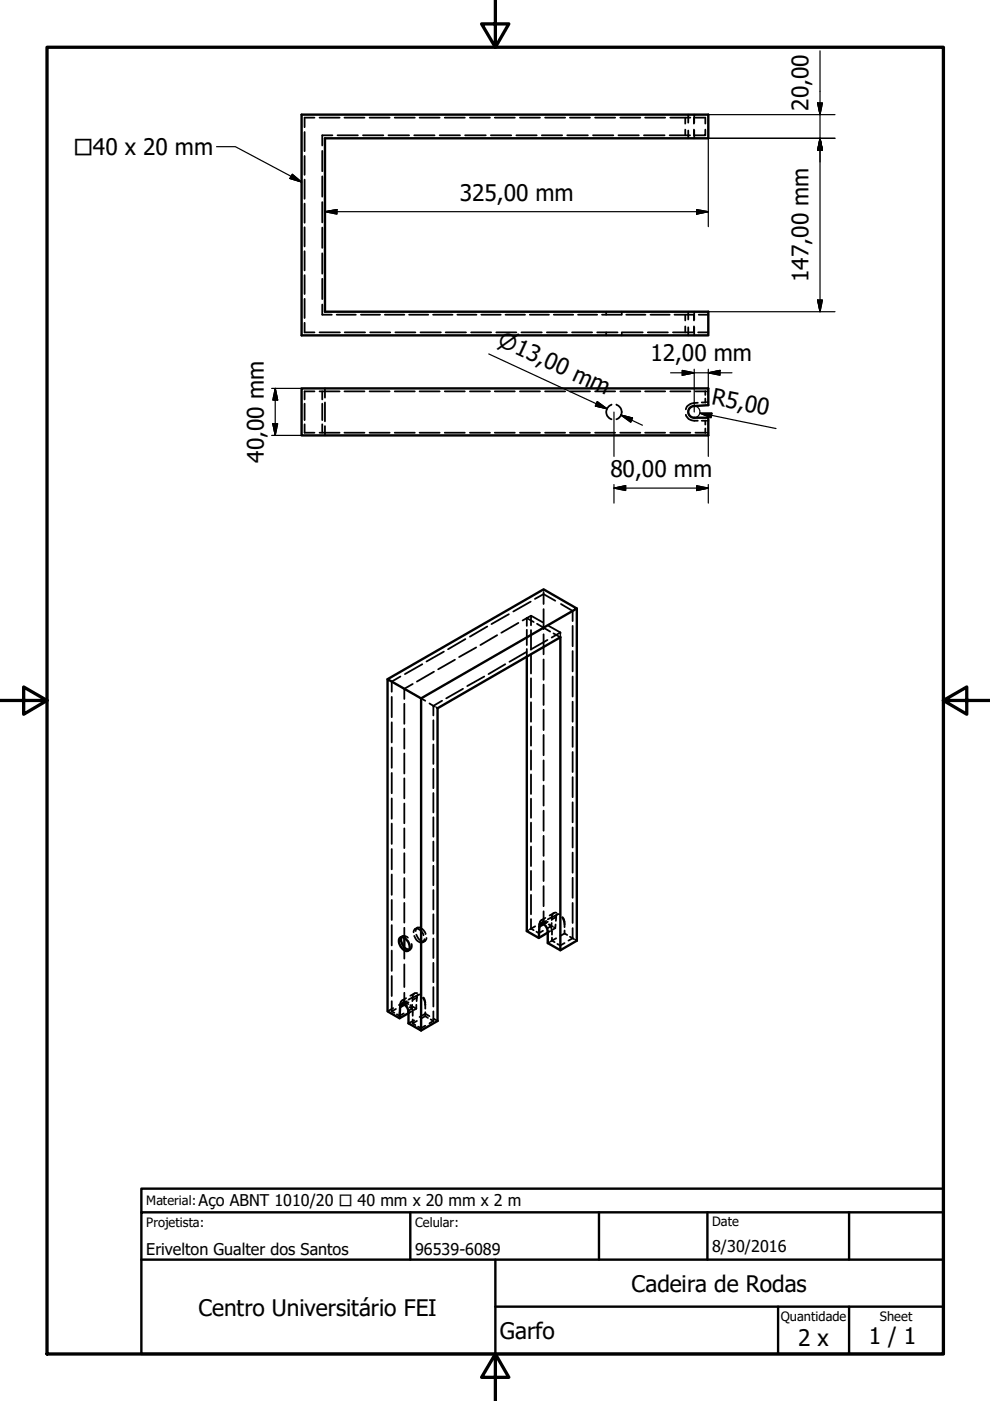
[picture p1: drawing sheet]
<svg xmlns="http://www.w3.org/2000/svg" width="210mm" height="297mm" viewBox="0 0 210 297" stroke-linecap="round" stroke-linejoin="round" font-family="sans-serif">
<!-- layer: Hidden (ISO) -->
<g fill="none" stroke="#000" stroke-width=".38">
<path d="M64.6 28v4.1M64.6 33.1v4M64.6 38.1v4M66.7 24.9h-2.1v2.1M67.8 24.9h4.2M68.3 32v4.3M68.3 37.4v4.3M70.5 28.7h-2.2v2.1M71.6 28.7h4.3M73 24.9h4.3M77 28.7h4.3M78.4 24.9h4.2"/>
<path d="M82.4 28.7h4.3M83.7 24.9h4.2M87.8 28.7h4.3M89 24.9h4.2M93.2 28.7h4.3M94.3 24.9h4.3M98.6 28.7h4.4M99.6 24.9h4.3M104.1 28.7h4.3M104.9 24.9h4.3M109.5 28.7h4.3M110.2 24.9h4.3"/>
<path d="M114.9 28.7h4.3M115.6 24.9h4.2M120.3 28.7h4.4M120.8 24.9h4.3M125.7 28.7h4.3M126.2 24.9h4.2M131.1 28.7h4.3M131.5 24.9h4.3M136.5 28.7h4.4M136.8 24.9h4.2M142 28.7h4.3M142.1 24.9h4.3"/>
<path d="M145.3 24.9v1.3M145.3 27.5v1.2M145.9 24.3v1.7M145.9 27.7v1.6M147.1 24.9v1.3M147.1 27.5v1.2M147.2 24.3v1.7M147.2 27.7v1.6M147.4 24.9h2.1v1.3M149.5 27.5v1.2h-2.1M64.6 43.2v4M64.6 48.2v4"/>
<path d="M64.6 53.3v4M64.6 58.3v4M68.3 42.8v4.4M68.3 48.2v4.4M68.3 53.7v4.3M68.3 59.1v4.3M64.6 68.4v2.1h2.1M64.6 63.4v4M67.8 70.5h4.3M68.3 64.6v2.1h2.1M71.4 66.7h4M73.1 70.5h4.3"/>
<path d="M76.5 66.7h4.1M78.5 70.5h4.2M81.6 66.7h4.1M83.8 70.5h4.3M86.7 66.7h4.1M89.2 70.5h4.3M91.8 66.7h4.1M94.5 70.5h4.3M97 66.7h4M99.9 70.5h4.2M102 66.7h4.2M105.2 70.5h4.3"/>
<path d="M107.2 66.7h4.1M110.6 70.5h4.3M112.3 66.7h4.1M116 70.5h4.2M117.4 66.7h4.1M121.3 70.5h4.2M122.6 66.7h4M126.6 70.5h4.3M127.6 66.7h4.2M128.5 66.1v.2M128.5 66.5v.2M128.5 70.5v.2"/>
<path d="M128.5 70.9v.2M131.8 66.1v.2M131.8 66.5v.2M131.8 70.5v.2M131.8 70.9v.2M132 70.5h4.3M132.8 66.7h4M137.4 70.5h4.2M137.9 66.7h4.1M142.7 70.5h4.2M143 66.7h4.1v1.2M145.3 66.7v1.2"/>
<path d="M145.3 69.2v1.3M145.9 66.1v1.6M145.9 69.4v1.7M147.1 69.2v1.3M147.2 66.1v1.6M147.2 69.4v1.7M148 70.5h2.2M148.1 66.7h2.1M64.6 85.6v3.5M64.6 90v1.7h2.1M66.7 83h-2.1v1.7M67.8 91.7h4.2"/>
<path d="M67.8 83h4.2M68.3 83v1.7M68.3 85.6v3.5M68.3 90v1.7M68.9 82.3v2M68.9 85.3v4M68.9 90.3v2M73 91.7h4.3M73 83h4.3M78.4 91.7h4.2M78.4 83h4.2M83.7 91.7h4.2"/>
<path d="M83.7 83h4.2M89 91.7h4.2M89 83h4.2M94.3 91.7h4.3M94.3 83h4.3M99.6 91.7h4.3M99.6 83h4.3M104.9 91.7h4.3M104.9 83h4.3M110.2 91.7h4.3M110.2 83h4.3M115.6 91.7h4.2"/>
<path d="M115.6 83h4.2M120.8 91.7h4.3M120.8 83h4.3M126.2 91.7h4.2M126.2 83h4.2M129.7 85.8a1.63 1.63 0 0 0-1.2 1.5 1.63 1.63 0 0 0 1.2 1.6M130.7 85.8a1.63 1.63 0 0 1 1.1 1.5 1.63 1.63 0 0 1-1.1 1.6M131.5 91.7h4.3M131.5 83h4.3M136.8 91.7h4.2M136.8 83h4.2M142.1 91.7h4.3"/>
<path d="M142.1 83h4.3M145.4 87.9l.1 .3a2.28 2.28 0 0 0 2.5 1M147.4 91.7h2.3M147.4 83h2.3M148 85.4a2.2 2.2 0 0 0-2.6 1.4M148.8 85.3h.7M148.8 89.2h.9M149.5 83v.7M149.5 84.5v.8M149.5 89.2v.8M149.5 90.9v.8M149.7 85.3h-.2"/>
<path d="M150 89.2h.2M150 85.3h.2M150 91.7h.2M150 83h.2M94.1 138.2l-3.7 2.1M96.5 139.9l-3.6 2M98.7 135.5l-3.7 2.2M101 137.3l-3.7 2M103.3 132.8l-3.7 2.2M105.4 134.7l-3.5 2.1M107.9 130.2l-3.7 2.1M109.9 132.1l-3.6 2.1"/>
<path d="M111.6 138.2l-3.6 2.1M111.7 133.5v3.3M111.7 137.6v1.6M112.5 127.6l-3.7 2.1M112.6 133.6v4.1M112.6 138.7v4.1M112.6 130.5l-1.8 1.1M113.2 131.9l-1.5-.9v1.7M113.4 127l1.9-1 2.4 1.4M113.9 132.3l2.7 1.6M115.1 131.9l-2.5-1.4v2.1M115.3 125v.3"/>
<path d="M115.3 125.6v2.5M115.3 129.1v4.3M115.3 134.5v4.2M115.3 139.8v4.3M116.1 135.7l-3.6 2M116.3 132.7l2.5 1.4M117.3 134.3l1.5 .8v-.3M118.8 134.1v.4M118.8 134.1l-1.8 1.1M118.9 128.1l2.5 1.4v2.2M121.4 132.7v4.3M121.4 138v4.4"/>
<path d="M83.1 147.8v4.3M83.1 153.1v4.3M83.1 158.5v4.3M84.9 143.4l-1.8 1.1v2.2M85.7 149.2v4.3M85.7 154.5v4.2M85.7 159.8v4.2M87.5 145l-1.8 1v2.2M89.3 148.1l.9 .5M89.5 140.8l-3.6 2.1M91.1 149.1l.8 .6M91.9 149.7v2"/>
<path d="M91.9 152.7v4.1M91.9 157.8v4.2M91.9 149.7l.3 .1M92 142.4l-3.6 2.1M92.5 150l.3 .2M93.7 148.6l-1.8 1.1M98.2 146l-3.6 2.1M102.7 143.4l-3.6 2.1M107.1 140.8l-3.5 2.1M112.6 143.8v4.1M112.6 148.9v4.1M112.6 154v4.1"/>
<path d="M112.6 159.1v4.1M115.3 145.1v4.4M115.3 150.5v4.3M115.3 155.8v4.3M121.4 143.4v4.3M121.4 148.8v4.2M121.4 154.1v4.3M121.4 159.4v4.3M83.1 163.9v4.3M83.1 169.3v4.3M83.1 174.6v4.3M85.7 165v4.3"/>
<path d="M85.7 170.4v4.1M85.7 175.6v4.2M91.9 163v4.1M91.9 168.1v4.2M91.9 173.3v4.1M91.9 178.4v4.1M112.6 164.2v4.1M112.6 169.3v4.1M112.6 174.4v4.1M112.6 179.5v4.1M115.3 161.2v4.3M115.3 166.5v4.3"/>
<path d="M115.3 171.9v4.2M115.3 177.2v4.3M121.4 164.8v4.2M121.4 170.1v4.3M121.4 175.4v4.3M83.1 180v4.3M83.1 185.4v4.3M83.1 190.8v4.3M83.1 196.1v4.4M85.1 198.7h-.2M85.2 198.7a.87 .87 0 0 1 1.3 .1M85.3 198.5l-.1 .1"/>
<path d="M85.7 180.9v4.2M85.7 186.2v4.2M85.7 191.4v4.2M85.7 196.7v2.1M87.7 197.7a.74 .74 0 0 1 .5-.9 .74 .74 0 0 1 .9 .4l.5 .6 .2 .5M87.8 198.4a1.73 1.73 0 0 0 1.8 1.4l.4-.7M88.1 197.4a.74 .74 0 0 1 .5-.8 .74 .74 0 0 1 .9 .4l.5 .5 .2 .5M88.1 196.9l-.1 .1M88.3 198.2a1.73 1.73 0 0 0 1.7 1.4l.4-.7M88.5 196.7l-.2 .1M89.8 199.7l-.1 .1M90.1 199.5l-.2 .1"/>
<path d="M91.9 183.6v4.1M91.9 188.7v4.1M91.9 193.9v4.1M91.9 199v4.1M112 197.2l-.3 .2M112.6 194.9v2l.6 .3M112.6 184.6v4.1M112.6 189.7v4.2M113.5 196.4l-1.2 .6M113.7 197.5l.5 .4M114.3 197.2l-.1 .7 .9-.6M114.4 195.9l-.1 .7"/>
<path d="M115.3 195.4l-.9 .5M115.3 195.4l.5 .3M115.3 182.5v4.3M115.3 187.9v4.2M115.3 193.2v2.2M115.3 195.1a.79 .79 0 0 0-.9 .8M115.6 194.6l-.9 .5M115.8 195.2l-1.2 .7M116.1 195.4l-.8 .5M116.3 196l.9 .5M116.5 199.8l-.4 .1M116.5 196l.4 .8 .1 1.4"/>
<path d="M116.6 197.4l-.5 .3M116.7 199.6l.3-.2 .6 .4M117 195.7l-.1 .6-.9 .5M117 198.8v.6l.9-.5M117 194.4v.7M117 194.4l-.9 .5M117.4 193.6l-.9 .5M117.5 196.6l.2 .2M117.7 196.8l-.5 .3M117.8 196l-.1 .8M117.9 194.4v.8M117.9 194.4l-.9 .5"/>
<path d="M118 193.5a.74 .74 0 0 0-1 .9M118.2 193.9l-1.2 .6M118.6 193.9a.47 .47 0 0 0-.5 0 .47 .47 0 0 0-.2 .5M119.2 194.5l.4 .7 .1 .7M119.3 194.5l.3 .4 .1 .7M119.7 195.8v.8M119.7 197.3v.6M119.7 197.9l-.9 .5M119.7 199.9l-.9 .6-.6-.4M119.7 197.9l.6 .3M120.8 198.6l.6 .3M121.4 198.9l-.9 .5"/>
<path d="M121.4 180.8v4.2M121.4 186.1v4.3M121.4 191.4v4.3M121.4 196.8v2.1M121.4 198.9l.3 .2M122 199.2l.3 .2M83.1 214.4l.5 .3M83.1 201.5v4.4M83.1 206.9v4.3M83.1 212.3v2.1M83.4 213.7l-1.2 .7M83.9 213.9l-.8 .5"/>
<path d="M84.1 215.1l.6 .3M84.8 214.6l-.1 .8M84.8 213v.8M85.6 214.9l-.9 .5M85.7 212.5l-.9 .5M85.7 200.8v2.4M85.7 204.5v4.8M85.7 210.5v2.4M85.7 212.9l.6 .3M85.7 212.9l-.9 .5M85.8 212.1a.79 .79 0 0 0-1 .9M86.1 211.6l-.9 .5"/>
<path d="M86.3 212.3l-1.2 .7M86.6 212.9l-.9-.5-1.1 .7M86.6 212.5l-.9 .5M86.7 201.5h-.1M86.8 213.5l.6 .4M87 213.1l.4 .7 .1 1.6M87 201.3l-.2 .1M87.2 214.5l-.6 .3M87.2 200.1l.1 .2a.79 .79 0 0 1-.6 1M87.4 213v.9M87.4 213.9l-.9 .5M87.4 213.3l.9 .6"/>
<path d="M87.5 211.4l-.9 .5M87.5 216.1v.9M87.5 211.4l-.1 .9M87.5 217l.6 .3M87.8 216.3l-1.2 .7M87.9 210.6l-.9 .5M88.3 213.9l-.6 .3M88.3 213v.9M88.4 216.5l-.9 .5M88.4 211.5l-.9 .5M88.4 211.5l-.1 .8M88.5 210.6a.79 .79 0 0 0-1 .8"/>
<path d="M88.6 210.9l-1.2 .7M89 210.9h-.4l-.2 .6M89.7 211.6l.3 .7 .2 .7M89.8 211.5l.4 1.1M90.2 215.4l-.9 .5M90.2 212.8v1.1M90.2 214.6v.8M90.2 217.5l-.9 .5-.7-.3M90.2 215.4l.5 .4M91.1 215.4l-.9-.5-1.2 .7M91.3 216.1l.6 .4M91.9 204.1v4.2"/>
<path d="M91.9 209.3v4.1M91.9 214.4v2.1M91.9 216.5l-.8 .5M91.9 215.9l.9 .6"/>
</g>
<!-- layer: Visible (ISO) -->
<g fill="none" stroke="#000" stroke-width=".51">
<path d="M63.9 24.3h86.3v5h-81.3v36.8h81.3v5h-86.3zM147.2 86.1a1.24 1.24 0 0 0-1.3 1.2 1.24 1.24 0 0 0 1.3 1.3M147.2 86.1l3-.2v-3.6h-86.3v10h86.3v-3.7h-3M111.7 139.2v58.2l2.5 1.5M122.3 129v70.4l-3.5 2.1-2.7-1.6v-2.4a1.52 1.52 0 0 0-1.5-1.6l-.2 .6M82.2 144l33.1-19 7 4-33 19.1M84.8 198.9a.93 .93 0 0 1 1.4 .4 1.57 1.57 0 0 1 .3 2.3 2 2 0 0 1-1.7-2.7zM85.2 198.7a2.12 2.12 0 0 0 1.5 2.6M85.7 198.8v2M115.3 195.9l-.9 .6-.2 2.4 1.9-1.2M84.8 213.5l.2-.4a1.06 1.06 0 0 1 1.5 .9l.1 .2v2.8l2.7 1.5v-70.4l-7.1-4.1v70.4l2.5 1.5M84.8 213.5l-.1 2.4 1.9-1.1"/>
<path d="M85.7 213l-.9 .5M118.8 201.5v-66.4l-26 15.1v66.3l-3.5 2"/>
</g>
<!-- layer: Border (ISO) -->
<path d="M10 10h190v277.1h-190zM105 0v10l-2.9-4.9h5.8l-2.9 4.9M0 148.5h10l-5-2.8v5.7l5-2.9M200 148.5l5 2.9v-5.7l-5 2.8h10M105 287.1l2.9 4.9h-5.8l2.9-4.9v9.9" fill="none" stroke="#000" stroke-width=".7"/>
<!-- layer: Title (ISO) -->
<path d="M30 257v-5h170v5M30 257h170v30.1h-170zM87 257v10.1M127 257v10.1M150 257v10.1M180 257v10.1M30 267.1h170M105 277h95M105 267.1v20M165 277v10.1M180 277v10.1" fill="none" stroke="#000" stroke-width=".51"/>
<!-- layer: Dimension (ISO) -->
<g fill="none" stroke="#000" stroke-width=".25">
<path d="M173.9 10.8v55.3M150.2 24.3h26.8M173.4 21.8h1l-.5 2.5zM173.9 29.3l.5 2.6h-1zM177 29.3h-26.8v18.8M68.9 44.9l2.5-.5v1zM68.9 44.9h81.3M147.7 44.4l2.5 .5-2.5 .5zM103.6 75l25.1 11.7-2.3-1.1M142.2 79h13M144.7 78.5l2.5 .5-2.5 .6zM147.2 78.3v9.1"/>
<path d="M150.2 79l2.5-.5v1.1zM150.2 66.1h26.8M150.2 78.3v6.1M173.4 63.6h1l-.5 2.5zM57.6 92.3h6.3M57.6 82.3h6.3M57.8 89.8h1.1l-.5 2.5zM58.4 82.3l.5 2.5h-1.1zM58.4 82.3v10M126.6 85.1l2.1 1.6-2.5-.6zM130.2 87.4v9.4M131.6 88l2.5 .6-.4 .9z"/>
<path d="M131.6 88l4.6 2.2M146.3 86.4a1.24 1.24 0 0 1 2 .5 1.24 1.24 0 0 1-1.1 1.7M148.4 87.6h2.5l-.2 1zM148.4 87.6l16.1 3.3M150.2 92.3v4.5M130.2 103.5l2.5-.5v1zM130.2 103.5h20M130.2 102.7v4M147.7 103l2.5 .5-2.5 .5zM150.2 102.7v4"/>
</g>
<g fill="#000" stroke="#000" stroke-width=".25">
<path d="M173.4 21.8l.5 2.5zM173.4 21.8h1l-.5 2.5zM173.9 29.3l.5 2.6zM173.9 29.3l.5 2.6h-1zM68.9 44.9l2.5-.5zM68.9 44.9l2.5-.5v1zM147.7 45.4l2.5-.5zM147.7 44.4l2.5 .5-2.5 .5zM144.7 79.6l2.5-.6zM144.7 78.5l2.5 .5-2.5 .6zM150.2 79l2.5-.5zM150.2 79l2.5-.5v1.1z"/>
<path d="M173.4 63.6l.5 2.5zM173.4 63.6h1l-.5 2.5zM57.8 89.8l.6 2.5zM57.8 89.8h1.1l-.5 2.5zM58.4 82.3l.5 2.5zM58.4 82.3l.5 2.5h-1.1zM126.2 86.1l2.5 .6zM126.6 85.1l2.1 1.6-2.5-.6zM131.6 88l2.5 .6zM131.6 88l2.5 .6-.4 .9zM148.4 87.6h2.5zM148.4 87.6h2.5l-.2 1z"/>
<path d="M130.2 103.5l2.5-.5zM130.2 103.5l2.5-.5v1zM147.7 104l2.5-.5zM147.7 103l2.5 .5-2.5 .5z"/>
</g>
<!-- layer: Symbol (ISO) -->
<path d="M45.9 31.1h4l14 7.5M62 36.9l1.9 1.7-2.4-.8z" fill="none" stroke="#000" stroke-width=".25"/>
<path d="M61.5 37.8l2.4 .8zM62 36.9l1.9 1.7-2.4-.8z" fill="#000" stroke="#000" stroke-width=".25"/>
<g font-size="4.8">
<text x="171.4" y="23.5" transform="rotate(-90 171.4 23.5)">20,00</text>
<text x="97.5" y="42.5">325,00 mm</text>
<text x="171.4" y="59.8" transform="rotate(-90 171.4 59.8)">147,00 mm</text>
<text x="137.9" y="76.6">12,00 mm</text>
<text x="150.7" y="85.6" transform="rotate(11 150.7 85.6)">R5,00</text>
<text x="55.9" y="98.1" transform="rotate(-90 55.9 98.1)">40,00 mm</text>
<text x="129.4" y="101.1">80,00 mm</text>
<text x="133.9" y="273.9">Cadeira de Rodas</text>
<text x="42.1" y="279">Centro Universitário FEI</text>
<text x="106" y="283.8">Garfo</text>
<text x="169.2" y="285.4">2 x</text>
<text x="184.2" y="285">1 / 1</text>
</g>
<g font-size="4.6">
<text x="15.6" y="32.9">□40 x 20 mm</text>
<text x="105.3" y="73.2" transform="rotate(25 105.3 73.2)">⌀13,00 mm</text>
</g>
<g font-size="3.4">
<text x="42.1" y="255.6">Aço ABNT 1010/20 □ 40 mm x 20 mm x 2 m</text>
<text x="31" y="266">Erivelton Gualter dos Santos</text>
<text x="88" y="266">96539-6089</text>
<text x="151" y="265.5">8/30/2016</text>
</g>
<g font-size="2.7">
<text x="31" y="255.4">Material:</text>
<text x="31" y="260.1">Projetista:</text>
<text x="88" y="260.1">Celular:</text>
<text x="151" y="260">Date</text>
<text x="165.5" y="280.1">Quantidade</text>
<text x="186.6" y="280.1">Sheet</text>
</g>
</svg>
